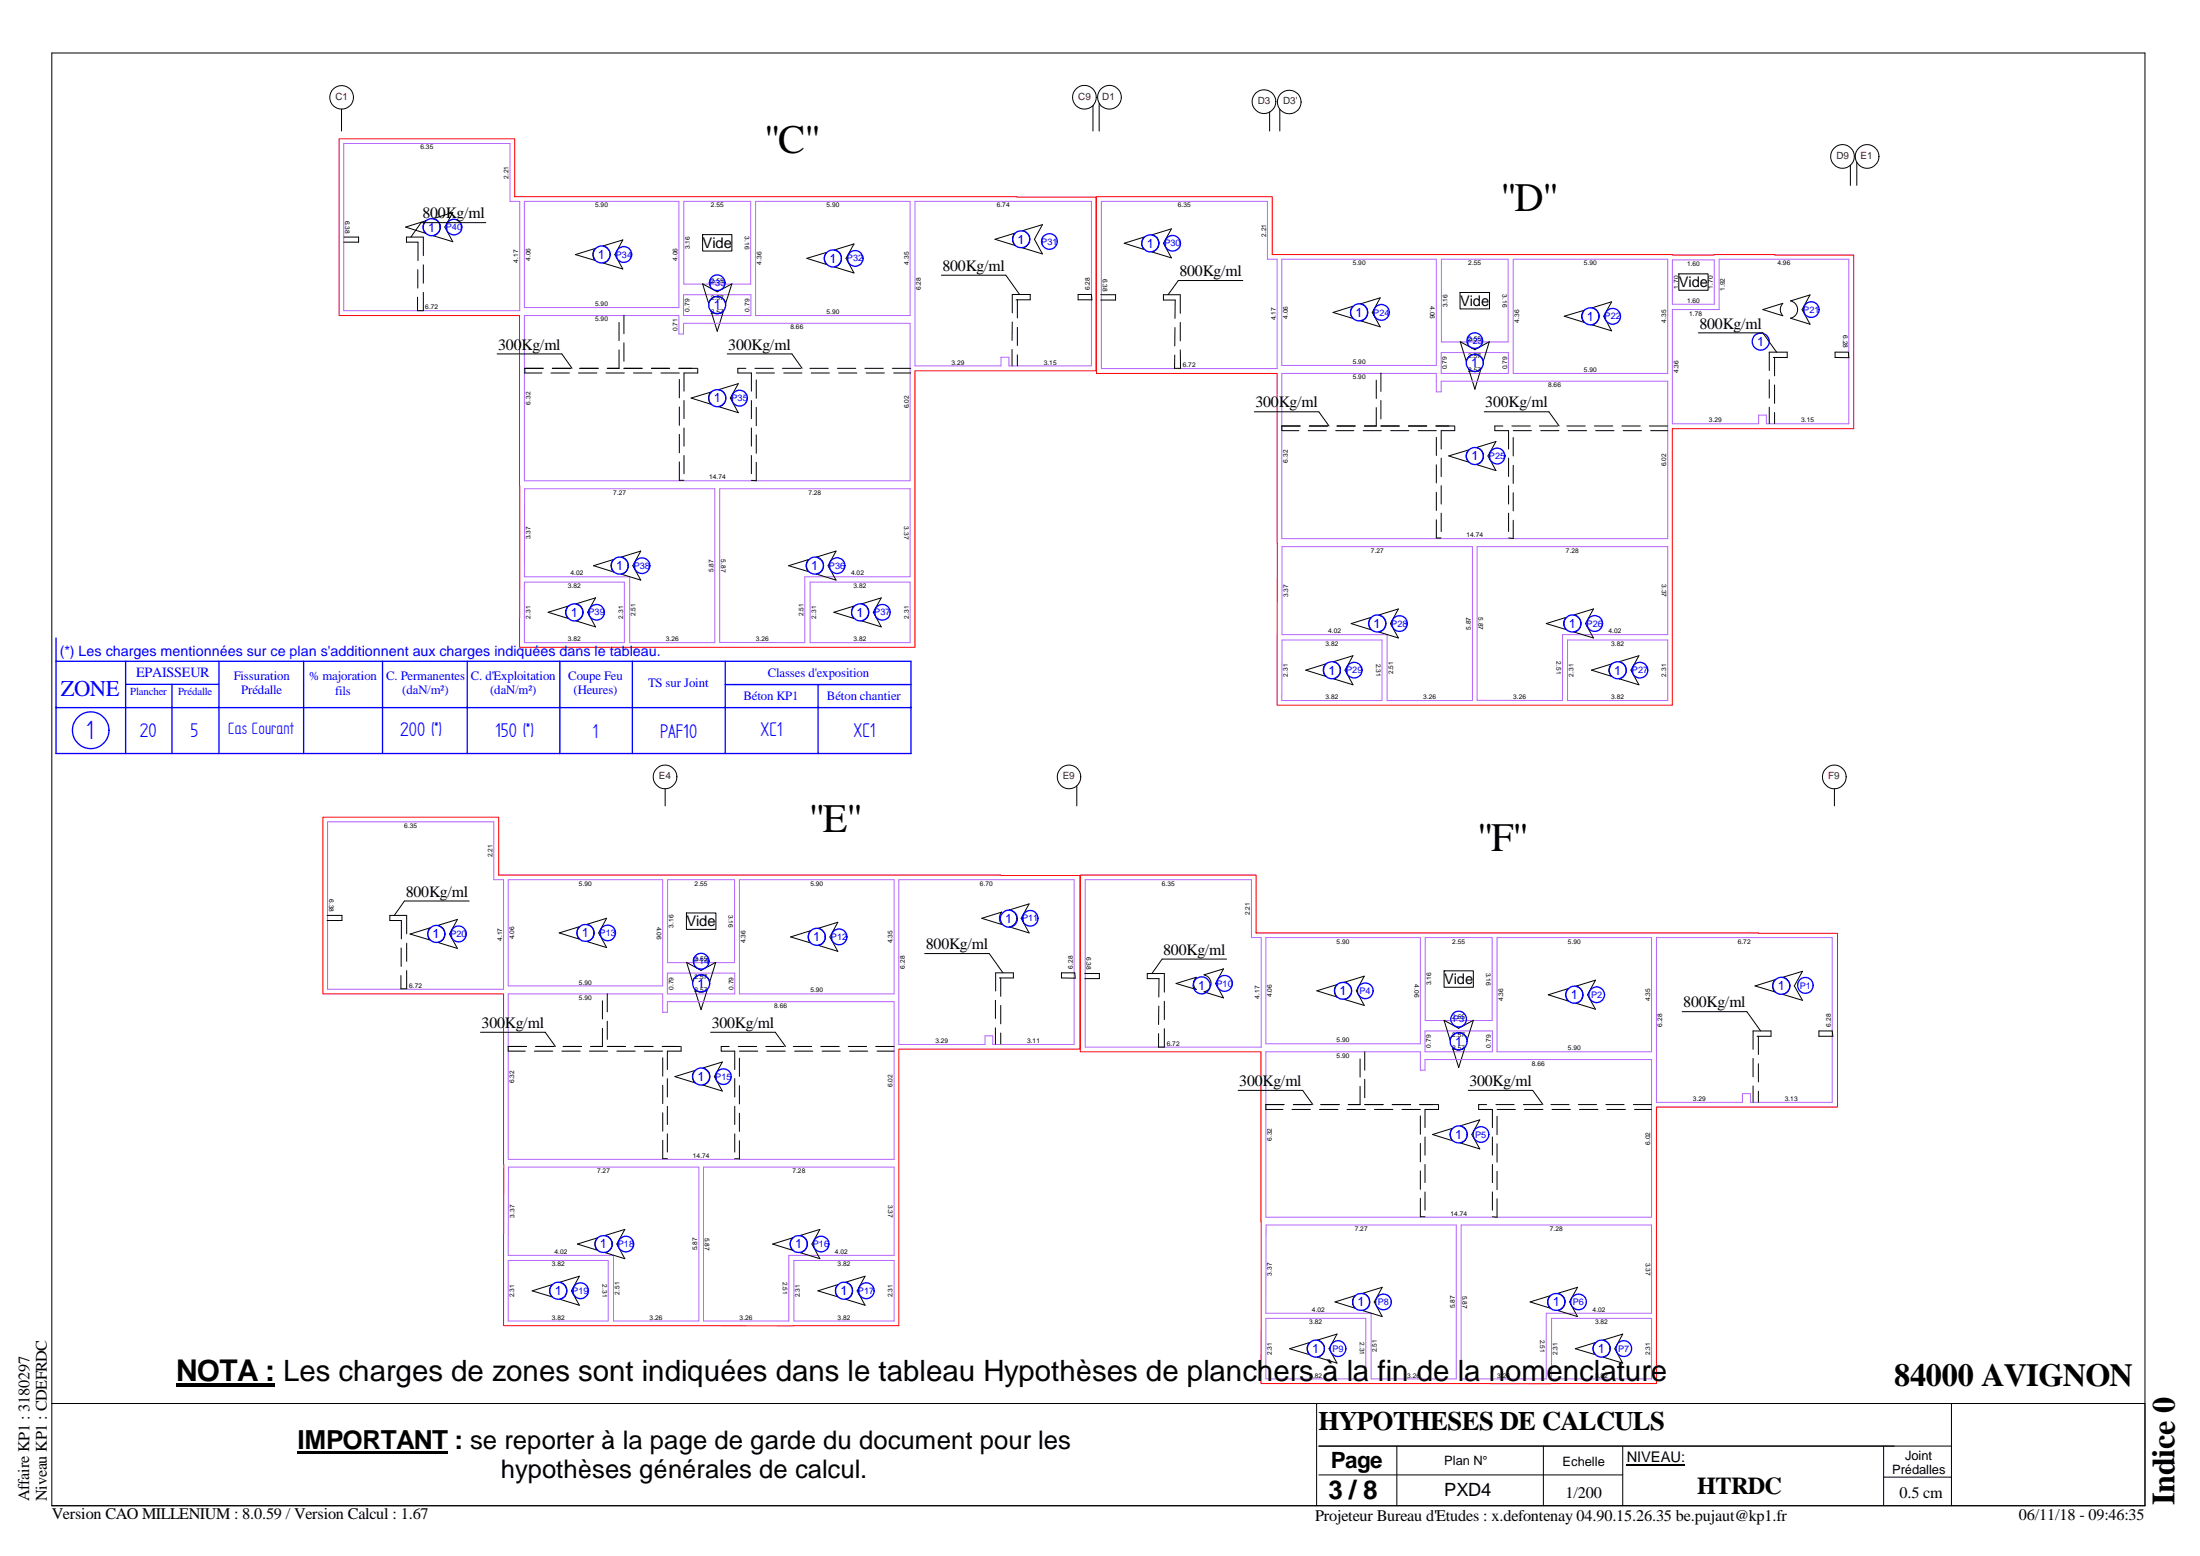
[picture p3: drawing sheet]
<svg xmlns="http://www.w3.org/2000/svg" width="420mm" height="297mm" viewBox="0 0 420 297" stroke-linecap="round" stroke-linejoin="round" font-family="sans-serif">
<path d="M64.8 26.5h33.5v11l111 .1v33.2h-34.6v52.8h-75.5v-63.4h-34.4zM209.4 37.5h33.6v11.1l111 .1v33.1h-34.6v52.8h-75.5v-63.3h-34.5zM61.7 156h33.5v11l111 .1v33.2h-34.5v52.8h-75.5v-63.4h-34.5zM206.3 167h33.6v11.1l111 .1v33.1h-34.6v52.8h-75.5v-63.3h-34.5z" fill="none" stroke="#f00" stroke-width=".19"/>
<g fill="none" stroke="#b464ff" stroke-width=".19">
<path d="M65.6 27.4h31.8v11h1.9v20.9h-33.7zM100.1 38.4h29.6v20.3h-29.6zM130.6 38.4h12.8v15.8h-12.8zM144.3 38.4h29.5v21.8h-29.5zM210.3 38.4h31.8v11.1h1.8v20.9h-33.6zM130.5 56.3h12.9v3.9h-12.9zM244.8 49.5h29.5v20.3h-29.5zM275.3 49.5h12.7v15.8h-12.7zM289 49.5h29.5v21.8h-29.5zM319.4 49.6h8v8.5h-8zM275.2 67.3h12.9v4h-12.9zM100.2 93.3h36.3v29.4h-16.2v-12.6h-20.2z"/>
<path d="M137.4 93.3h36.4v16.8h-20.1v12.6l-16.3-.1zM100.1 111.1h19.1v11.6h-19.1zM154.7 111.1h19.1v11.6h-19.1zM244.8 104.4h36.4v29.3h-16.3v-12.5h-20.1zM282.1 104.4h36.4v16.8h-20.1v12.5h-16.3zM244.8 122.2h19.1v11.5h-19.1zM299.4 122.2h19.1v11.5h-19.1zM62.6 156.9h31.7v11h1.9v20.9h-33.6zM97.1 167.9h29.5v20.3h-29.5zM127.5 167.9h12.8v15.9h-12.8zM141.2 167.9h29.6v21.8h-29.6zM207.3 167.9h31.7v11.1h1.9v20.9h-33.6z"/>
<path d="M241.8 179h29.5v20.3h-29.5zM272.2 179h12.8v15.8h-12.8zM285.9 179h29.5v21.8h-29.5zM316.3 179h33.6v31.4h-15.6v-1.6h-1.5v1.6h-16.5zM127.5 185.8h12.8v3.9h-12.8zM272.1 196.8h12.9v4h-12.9zM97.1 222.8h36.4v29.4h-16.3v-12.6h-20.1zM134.4 222.8h36.4v16.8h-20.1v12.6h-16.3zM241.8 233.8h36.3v29.4h-16.2v-12.5h-20.1zM279 233.8h36.4v16.9h-20.1v12.5h-16.3zM97.1 240.6h19.1v11.6h-19.1zM151.6 240.6h19.2v11.6h-19.2z"/>
<path d="M241.8 251.7h19v11.5h-19zM296.3 251.7h19.1v11.5h-19.1z"/>
</g>
<g fill="none" stroke="#000" stroke-width=".19">
<path d="M209.9 19.7v5.3M65.2 20.8v4.2M208.7 20.2v4.8M242.5 21.4v3.6M244.4 20.9v4.1M353.4 31.5v3.9M354.6 30.9v4.5M77.5 43.3l3.8-1.1a1.72 1.72 0 0 0 0 2.3zM82.8 41.7l3.7-1.1-1.5 2.7 1.5 2.8-3.7-1.1a1.66 1.66 0 0 0 1.3-1.6 1.66 1.66 0 0 0-1.3-1.7zM109.9 48.6l3.8-1.2a1.56 1.56 0 0 0 0 2.3zM115.2 46.9l3.7-1.1-1.5 2.8 1.5 2.8-3.7-1.2a1.65 1.65 0 0 0 1.4-1.6 1.65 1.65 0 0 0-1.4-1.7zM134.2 54.2l2.8 1.5 2.8-1.5-1.2 3.7a1.66 1.66 0 0 0-1.6-1.3 1.66 1.66 0 0 0-1.7 1.3z"/>
<path d="M135.8 59.4a1.61 1.61 0 0 0 2.4 0l-1.2 3.8zM154.1 49.3l3.8-1.1a1.66 1.66 0 0 0 0 2.3zM159.4 47.7l3.7-1.1-1.5 2.7 1.5 2.8-3.7-1.1a1.66 1.66 0 0 0 1.3-1.7 1.66 1.66 0 0 0-1.3-1.6zM214.7 46.4l3.8-1.1a1.72 1.72 0 0 0 0 2.3zM220 44.8l3.7-1.1-1.5 2.7 1.5 2.8-3.7-1.1a1.66 1.66 0 0 0 1.3-1.6 1.66 1.66 0 0 0-1.3-1.7zM254.6 59.6l3.8-1.1a1.66 1.66 0 0 0 0 2.3zM259.9 58l3.7-1.1-1.5 2.7 1.5 2.8-3.7-1.1a1.66 1.66 0 0 0 1.3-1.7 1.66 1.66 0 0 0-1.3-1.6zM304.1 58.8l3.7-1.2-1.5 2.8 1.5 2.8-3.7-1.2a1.66 1.66 0 0 0 1.3-1.6 1.66 1.66 0 0 0-1.3-1.6zM278.9 65.2l2.8 1.6 2.7-1.6-1.1 3.8a1.66 1.66 0 0 0-1.6-1.4 1.66 1.66 0 0 0-1.7 1.4zM280.5 70.4a1.56 1.56 0 0 0 2.3 0l-1.1 3.9zM298.7 60.4l3.9-1.2a1.56 1.56 0 0 0 0 2.4zM104.7 116.9l3.8-1.2a1.62 1.62 0 0 0 0 2.4z"/>
<path d="M110 115.3l3.7-1.2-1.5 2.8 1.5 2.8-3.7-1.2a1.66 1.66 0 0 0 1.4-1.6 1.66 1.66 0 0 0-1.4-1.6zM113.4 108l3.8-1.2a1.71 1.71 0 0 0 0 2.4zM118.6 106.3l3.8-1.1-1.5 2.8 1.5 2.7-3.8-1.1a1.66 1.66 0 0 0 1.4-1.6 1.66 1.66 0 0 0-1.4-1.7zM150.6 108l3.9-1.2a1.56 1.56 0 0 0 0 2.3zM155.9 106.3l3.8-1.1-1.6 2.8 1.6 2.7-3.8-1.1a1.66 1.66 0 0 0 1.4-1.6 1.66 1.66 0 0 0-1.4-1.7zM159.2 116.9l3.9-1.2a1.72 1.72 0 0 0 0 2.4zM164.6 115.3l3.7-1.2-1.5 2.8 1.5 2.8-3.7-1.2a1.66 1.66 0 0 0 1.3-1.6 1.66 1.66 0 0 0-1.3-1.6zM258.1 119l3.8-1.1a1.71 1.71 0 0 0 0 2.3zM263.3 117.4l3.8-1.2-1.6 2.8 1.6 2.8-3.8-1.2a1.66 1.66 0 0 0 1.4-1.6 1.66 1.66 0 0 0-1.4-1.6zM295.3 119l3.8-1.1a1.66 1.66 0 0 0 0 2.3zM300.6 117.4l3.7-1.2-1.5 2.8 1.5 2.8-3.7-1.2a1.66 1.66 0 0 0 1.4-1.6 1.66 1.66 0 0 0-1.4-1.6zM249.4 127.9l3.8-1.2a1.72 1.72 0 0 0 0 2.4z"/>
<path d="M254.7 126.3l3.7-1.1-1.5 2.7 1.5 2.8-3.7-1.1a1.66 1.66 0 0 0 1.3-1.6 1.66 1.66 0 0 0-1.3-1.7zM303.9 127.9l3.9-1.2a1.62 1.62 0 0 0 0 2.4zM309.2 126.3l3.8-1.1-1.5 2.7 1.5 2.8-3.8-1.1a1.66 1.66 0 0 0 1.4-1.6 1.66 1.66 0 0 0-1.4-1.7zM127 150.6v3.2M205.6 150v3.8M350.3 150.6v3.2M78.3 178.3l3.9-1.2a1.66 1.66 0 0 0 0 2.4zM83.6 176.7l3.8-1.2-1.6 2.8 1.6 2.8-3.8-1.2a1.66 1.66 0 0 0 1.4-1.6 1.66 1.66 0 0 0-1.4-1.6zM106.8 178.1l3.8-1.2a1.72 1.72 0 0 0 0 2.4zM112.1 176.4l3.8-1.1-1.6 2.8 1.6 2.8-3.8-1.2a1.68 1.68 0 0 0 1.4-1.6 1.68 1.68 0 0 0-1.4-1.7zM151 178.9l3.8-1.2a1.66 1.66 0 0 0 0 2.3zM156.3 177.2l3.7-1.1-1.5 2.8 1.5 2.7-3.7-1.1a1.66 1.66 0 0 0 1.3-1.7 1.66 1.66 0 0 0-1.3-1.6z"/>
<path d="M131.1 183.7l2.8 1.6 2.8-1.6-1.2 3.8a1.66 1.66 0 0 0-1.6-1.4 1.66 1.66 0 0 0-1.6 1.4zM132.7 188.9a1.72 1.72 0 0 0 2.4 0l-1.2 3.8zM224.6 187.7l3.9-1.1a1.56 1.56 0 0 0 0 2.3zM229.9 186.1l3.8-1.1-1.6 2.7 1.6 2.8-3.8-1.1a1.66 1.66 0 0 0 1.4-1.7 1.66 1.66 0 0 0-1.4-1.6zM251.5 189.1l3.8-1.1a1.62 1.62 0 0 0 0 2.3zM256.8 187.5l3.8-1.1-1.6 2.7 1.6 2.8-3.8-1.1a1.68 1.68 0 0 0 1.3-1.7 1.68 1.68 0 0 0-1.3-1.6zM275.8 194.8l2.8 1.5 2.8-1.5-1.2 3.7a1.66 1.66 0 0 0-1.6-1.4 1.66 1.66 0 0 0-1.7 1.4zM277.4 200a1.71 1.71 0 0 0 2.4 0l-1.2 3.8zM295.7 189.9l3.8-1.2a1.71 1.71 0 0 0 0 2.4zM301 188.3l3.7-1.2-1.5 2.8 1.5 2.8-3.7-1.2a1.66 1.66 0 0 0 1.3-1.6 1.66 1.66 0 0 0-1.3-1.6zM335.2 188.2l3.8-1.2a1.66 1.66 0 0 0 0 2.4zM340.5 186.6l3.7-1.2-1.5 2.8 1.5 2.8-3.7-1.2a1.66 1.66 0 0 0 1.3-1.6 1.66 1.66 0 0 0-1.3-1.6z"/>
<path d="M110.3 237.5l3.8-1.2a1.62 1.62 0 0 0 0 2.4zM115.6 235.8l3.7-1.1-1.5 2.8 1.5 2.8-3.7-1.2a1.68 1.68 0 0 0 1.4-1.6 1.68 1.68 0 0 0-1.4-1.7zM147.6 237.5l3.8-1.2a1.72 1.72 0 0 0 0 2.4zM152.9 235.8l3.7-1.1-1.5 2.8 1.5 2.8-3.7-1.2a1.68 1.68 0 0 0 1.3-1.6 1.68 1.68 0 0 0-1.3-1.7zM101.6 246.4l3.8-1.2a1.66 1.66 0 0 0 0 2.4zM106.9 244.8l3.7-1.2-1.5 2.8 1.5 2.8-3.7-1.2a1.66 1.66 0 0 0 1.4-1.6 1.66 1.66 0 0 0-1.4-1.6zM156.2 246.4l3.8-1.2a1.66 1.66 0 0 0 0 2.4zM161.5 244.8l3.7-1.2-1.5 2.8 1.5 2.8-3.7-1.2a1.66 1.66 0 0 0 1.3-1.6 1.66 1.66 0 0 0-1.3-1.6zM246.3 257.5l3.8-1.2a1.56 1.56 0 0 0 0 2.3zM251.6 255.8l3.7-1.1-1.5 2.8 1.5 2.7-3.7-1.1a1.66 1.66 0 0 0 1.4-1.6 1.66 1.66 0 0 0-1.4-1.7zM255 248.5l3.8-1.1a1.72 1.72 0 0 0 0 2.3zM260.3 246.9l3.7-1.2-1.5 2.8 1.5 2.8-3.7-1.1a1.68 1.68 0 0 0 1.3-1.7 1.68 1.68 0 0 0-1.3-1.6z"/>
<path d="M292.2 248.5l3.9-1.1a1.62 1.62 0 0 0 0 2.3zM297.5 246.9l3.8-1.2-1.5 2.8 1.5 2.8-3.8-1.1a1.68 1.68 0 0 0 1.4-1.7 1.68 1.68 0 0 0-1.4-1.6zM300.9 257.5l3.8-1.2a1.66 1.66 0 0 0 0 2.3zM306.2 255.8l3.7-1.1-1.5 2.8 1.5 2.7-3.7-1.1a1.66 1.66 0 0 0 1.3-1.6 1.66 1.66 0 0 0-1.3-1.7z"/>
<circle cx="65.3" cy="18.6" r="2.25"/>
<circle cx="207.1" cy="18.6" r="2.26"/>
<circle cx="211.9" cy="18.6" r="2.26"/>
<circle cx="241.4" cy="19.4" r="2.26"/>
<circle cx="246.2" cy="19.5" r="2.25"/>
<circle cx="351.9" cy="29.9" r="2.26"/>
<circle cx="356.6" cy="29.9" r="2.26"/>
<circle cx="127" cy="148.3" r="2.26"/>
<circle cx="204.1" cy="148.3" r="2.26"/>
<circle cx="350.3" cy="148.3" r="2.26"/>
</g>
<path d="M275.8 185.3h5.6v3.2h-5.6z" fill-rule="evenodd" fill="#fff"/>
<path d="M275.8 185.3h5.6v3.2h-5.6z" fill="none" stroke="#000" stroke-width=".19"/>
<path d="M131.1 174.3h5.6v3.1h-5.6z" fill-rule="evenodd" fill="#fff"/>
<path d="M131.1 174.3h5.6v3.1h-5.6z" fill="none" stroke="#000" stroke-width=".19"/>
<path d="M278.8 55.8h5.7v3.2h-5.7z" fill-rule="evenodd" fill="#fff"/>
<path d="M278.8 55.8h5.7v3.2h-5.7z" fill="none" stroke="#000" stroke-width=".19"/>
<path d="M134.2 44.8h5.6v3.1h-5.6z" fill-rule="evenodd" fill="#fff"/>
<path d="M134.2 44.8h5.6v3.1h-5.6z" fill="none" stroke="#000" stroke-width=".19"/>
<path d="M320.6 52.3h5.6v3.1h-5.6z" fill-rule="evenodd" fill="#fff"/>
<g fill="none" stroke="#000" stroke-width=".19">
<path d="M9.9 10.1h399.7v277.3h-399.7zM65.6 45.3h2.9v.9h-2.9M79.8 51.5v3.5M80.8 45.3h-3.2v.9h2.2v3.5M80.8 55.8v3.5h-1.1v-2.6M80.8 45.3v3.5M80.8 50.5v3.6M92.8 42.5h-12.4l-1.9 2.8M179.8 52.5h12.3l2.6 3.7M190 45.7l3.9-1.2a1.62 1.62 0 0 0 0 2.4zM194 57.2h2.8v-1h-3.5v3.5M194.3 57.2v3.5"/>
<path d="M195.3 44l3.8-1.1-1.5 2.8 1.5 2.8-3.8-1.2a1.68 1.68 0 0 0 1.4-1.6 1.68 1.68 0 0 0-1.4-1.7zM205.9 56.2h2.5l.1 1h-2.6zM210.2 56.3h2.9v1h-2.9M225.4 56.3h-3.2v1h2.2v3.5M225.4 56.3v3.5M237.4 53.6h-12.4l-1.9 2.7M320.6 52.3h5.6v3.1h-5.6zM336.7 59.1l3.8-1.2a1.72 1.72 0 0 0 0 2.4zM342 57.4l3.7-1.1-1.5 2.8 1.5 2.8-3.7-1.2a1.68 1.68 0 0 0 1.3-1.6 1.68 1.68 0 0 0-1.3-1.7zM94.9 67.6h12.4l2 2.7M103.7 70.3h-3.5v.9h3.3M105.2 71.2h3.5"/>
<path d="M105.5 70.3h3.5M110.5 71.2h3.5M110.7 70.3h3.5M115.7 71.2h3.5M118.2 66.8v3.5h-2.2M118.2 61.6v3.4M119.2 70.3h3.4M119.2 60.2v3.5M119.2 65.4v3.6M121 71.2h3.5M124.4 70.3h3.5M126.2 71.2h3.5"/>
<path d="M129.7 70.3h3.4M129.7 72.4v3.5M129.7 77.7v3.5M130.6 76.5v3.4M132 76l3.8-1.2a1.66 1.66 0 0 0 0 2.4zM133.3 70.3v.9h-2.7v3.5M137.3 74.4l3.7-1.2-1.5 2.8 1.5 2.8-3.7-1.2a1.66 1.66 0 0 0 1.3-1.6 1.66 1.66 0 0 0-1.3-1.6zM138.9 67.6h12.3l2 2.7M142.4 70.3h-1.5v.9h2.6v3.5M143.5 76.5v3.4M144.2 70.3h3.5M144.4 71.2h3.5"/>
<path d="M144.4 72.5v3.5M144.4 77.8v3.5M149.4 70.3h3.5M149.7 71.2h3.5M154.7 70.3h3.5M154.9 71.2h3.5M159.9 70.3h3.5M160.2 71.2h3.4M165.2 70.3h3.5M165.4 71.2h3.5M170.4 70.3h3.5M170.7 71.2h3.2"/>
<path d="M193.3 66.7v3.1M193.3 61.5v3.5M194.3 62.5v3.5M194.3 67.7v2.1M224.4 62.5v3.5M225.4 66.8l.1 3.5h-1.2l.1-2.5M225.4 61.6v3.5M239.6 78.6h12.3l1.9 2.7M262.8 77.8v3.5h-2.2M262.8 72.6v3.5M263.7 71.2v3.5M263.7 76.5v3.5"/>
<path d="M283.5 78.6h12.3l2 2.7M324.3 63.5h12.4l2.6 3.7M337.9 72.5v3.5M337.9 77.7v3.2M338.7 68.2h2.6v-1h-3.4v3.5M338.9 68.2v3.6M338.9 73.5v3.5M338.9 78.7v2.2M350.5 67.2h2.5l.1 1.1-2.6-.1zM129.7 88.2v3.5h.9M129.7 82.9v3.5M130.6 81.7v3.5"/>
<path d="M130.6 87v3.4M143.5 81.7v3.5M143.5 87v3.4M144.4 88.3v3.5l-.9-.1M144.4 83v3.5M248.3 81.3h-3.5v.9h3.3M249.8 82.2h3.5M250.1 81.3h3.5M255.1 82.2h3.5M255.3 81.3h3.5M260.3 82.2h3.5M263.7 81.3h3.5"/>
<path d="M265.6 82.2h3.5M269 81.3h3.5M270.8 82.2h3.5M274.2 81.3h3.5M274.3 99.2v3.5h.9M274.3 83.5v3.5M274.3 88.7v3.5M274.3 94v3.5M275.2 87.5v3.5M275.2 92.7v3.5M275.2 98v3.5M276.7 87l3.8-1.1a1.66 1.66 0 0 0 0 2.3z"/>
<path d="M277.8 81.3v.9h-2.6v3.5M282 85.4l3.7-1.1-1.5 2.7 1.5 2.8-3.7-1.1a1.66 1.66 0 0 0 1.3-1.6 1.66 1.66 0 0 0-1.3-1.7zM287 81.3h-1.5v.9h2.6v3.5M288.1 87.5v3.5M288.1 92.7v3.5M288.1 98v3.5M288.7 81.3h3.6M289 82.2h3.5M289 99.3v3.5l-.9-.1M289 83.5v3.5M289 88.8v3.5M289 94.1v3.4"/>
<path d="M294 81.3h3.5M294.2 82.2h3.5M299.2 81.3h3.6M299.5 82.2h3.5M304.5 81.3h3.5M304.7 82.2h3.6M309.7 81.3h3.6M310 82.2h3.5M315 81.3h3.5M315.2 82.2h3.3M62.5 174.8h2.8v.9h-2.8M77.7 174.8h-3.2v.9h2.2v3.5"/>
<path d="M77.7 174.8v3.5M89.6 172h-12.4l-1.9 2.8M187.5 175.3l3.8-1.2a1.72 1.72 0 0 0 0 2.4zM192.8 173.7l3.7-1.1-1.5 2.7 1.5 2.8-3.7-1.1a1.66 1.66 0 0 0 1.4-1.7 1.66 1.66 0 0 0-1.4-1.6zM76.6 181v3.5M77.7 185.3v3.5h-1.1v-2.6M77.7 180v3.5M91.8 197.1h12.3l2 2.7M100.6 199.8h-3.5v.9h3.2M102.3 199.8h3.5M107.6 199.8h3.5M115.1 196.3v3.5h-2.3"/>
<path d="M115.1 191.1v3.4M116 199.8h3.5M116 189.7v3.5M116 194.9v3.5M121.2 199.8h3.5M126.5 199.8h3.5M130.1 199.8v.9h-2.6v3.5M135.7 197.1h12.4l1.9 2.7M139.3 199.8h-1.6v.9h2.6v3.5M141 199.8h3.5M146.3 199.8h3.5M151.5 199.8h3.5"/>
<path d="M156.7 199.8h3.6M162 199.8h3.5M167.2 199.8h3.6M176.6 182h12.3l2.6 3.7M190.1 191v3.4M190.1 196.2v3.1M190.9 186.7h2.6v-1h-3.4v3.5M191.1 186.7v3.5M191.1 191.9v3.6M191.1 197.2v2.1M202.7 185.7h2.6v1h-2.6zM207.2 185.8h2.8v1h-2.8"/>
<path d="M221.3 192.1v3.5M222.4 185.8h-3.3v1h2.2v3.5M222.4 196.4v3.5h-1.1v-2.6M222.4 185.9v3.5M222.4 191.1v3.5M234.3 183.1h-12.4l-1.9 2.7M321.3 193.1h12.3l2.6 3.7M335.6 197.8h2.6v-1h-3.4v3.5M335.8 197.8v3.5M347.4 196.8h2.5l.1 1h-2.6zM102.1 200.7h3.5M107.3 200.7h3.5"/>
<path d="M112.6 200.7h3.5M117.8 200.7h3.5M123.1 200.7h3.5M126.6 217.7v3.5h.9M126.6 201.9v3.5M126.6 207.2v3.5M126.6 212.4v3.5M127.5 205.9v3.5M127.5 211.2v3.5M127.5 216.5v3.4M128.9 205.5l3.8-1.2a1.61 1.61 0 0 0 0 2.4zM134.2 203.9l3.8-1.2-1.6 2.8 1.6 2.8-3.8-1.2a1.66 1.66 0 0 0 1.4-1.6 1.66 1.66 0 0 0-1.4-1.6z"/>
<path d="M140.3 205.9v3.5M140.3 211.2v3.5M140.3 216.5v3.4M141.2 200.7h3.5M141.2 217.8v3.4h-.9M141.2 202v3.5M141.2 207.3v3.4M141.2 212.5v3.5M146.5 200.7h3.5M151.8 200.7h3.4M157 200.7h3.5M162.3 200.7h3.4"/>
<path d="M167.5 200.7h3.3M236.5 208.2h12.3l1.9 2.7M245.2 210.9h-3.4v.9h3.2M246.7 211.8h3.6M247 210.9h3.5M252 211.8h3.5M252.3 210.9h3.5M257.2 211.8h3.6M259.7 207.4v3.5h-2.2M259.7 202.1v3.5M260.6 210.9h3.5M260.6 200.8v3.5"/>
<path d="M260.6 206v3.5M262.5 211.8h3.5M265.9 210.9h3.5M267.7 211.8h3.6M271.1 210.9h3.5M271.3 213v3.5M271.3 218.3v3.5M272.1 217v3.5M273.6 216.6l3.8-1.2a1.71 1.71 0 0 0 0 2.4zM274.7 210.9v.9h-2.6v3.5M278.9 214.9l3.7-1.1-1.5 2.8 1.5 2.7-3.7-1.1a1.66 1.66 0 0 0 1.3-1.6 1.66 1.66 0 0 0-1.3-1.7zM280.4 208.2h12.3l2 2.7"/>
<path d="M283.9 210.9h-1.5v.9h2.6v3.5M285 217v3.5M285.7 210.9h3.5M285.9 211.8h3.5M285.9 213.1v3.5M285.9 218.4v3.5M290.9 210.9h3.5M291.2 211.8h3.5M296.2 210.9h3.5M296.4 211.8h3.5M301.4 210.9h3.5M301.7 211.8h3.5"/>
<path d="M306.7 210.9h3.5M306.9 211.8h3.5M311.9 210.9h3.5M312.2 211.8h3.2M334.8 202.1v3.5M334.8 207.3v3.1M335.8 203.1v3.4M335.8 208.3v2.1M271.3 228.8v3.5h.8M271.3 223.5v3.5M272.1 222.3v3.5M272.1 227.5v3.5"/>
<path d="M285 222.3v3.5M285 227.5v3.5M285.9 228.9v3.5l-.9-.1M285.9 223.6v3.5M9.9 267.9h242.3M251.4 267.9h158.2v19.5h-158.2zM251.9 276.1h120.8M266.8 276.1v11.3M294.8 276.1v11.3M309.9 276.1v11.3M359.7 276.1v11.3M372.7 267.9v19.5"/>
<path d="M251.9 281.6h58M359.7 282h13"/>
</g>
<path d="M174.7 38.4h33.7v31.4h-15.7v-1.6h-1.5v1.6h-16.5zM328.3 49.5h24.8v31.4h-15.8v-1.7h-1.4v1.7h-16.5v-21.8h8.9zM100.1 60.2h29.6v3.6h.8v-2.1h43.3v30.1h-73.7zM244.8 71.3h29.5v3.5h.9v-2h43.3v30h-73.7zM171.7 167.9h33.4v31.5h-15.5v-1.7h-1.5v1.7h-16.4zM97.1 189.7h29.5v3.6h.9v-2.1h43.3v30.1h-73.7zM241.8 200.8h29.5v3.5h.8v-2h43.3v30.1h-73.6z" fill="none" stroke="#b464ff" stroke-width=".19"/>
<g fill="none" stroke="#00f" stroke-width=".25">
<path d="M10.7 121.8v22h163.3v-17.6h-163.3M10.7 135.1h163.3M24 126.2v17.6M24 130.6h17.8M32.8 130.6v13.2M41.8 126.2v17.6M58 126.2v17.6M73.1 126.2v17.6M89.2 126.2v17.6M106.9 126.2v17.6M120.8 126.2v17.6M138.5 126.2v17.6"/>
<path d="M138.5 130.7h35.5M156.2 130.7v13.1"/>
<circle cx="82.4" cy="43.4" r="1.63"/>
<circle cx="86.7" cy="43.3" r="1.5"/>
<circle cx="114.9" cy="48.6" r="1.62"/>
<circle cx="119.1" cy="48.6" r="1.5"/>
<circle cx="137" cy="58.2" r="1.62"/>
<circle cx="137" cy="54" r="1.49"/>
<circle cx="159.1" cy="49.3" r="1.63"/>
<circle cx="163.3" cy="49.3" r="1.5"/>
<circle cx="195" cy="45.7" r="1.64"/>
<circle cx="200.4" cy="46.1" r="1.49"/>
<circle cx="219.7" cy="46.5" r="1.63"/>
<circle cx="224" cy="46.4" r="1.5"/>
<circle cx="259.6" cy="59.6" r="1.61"/>
<circle cx="263.8" cy="59.6" r="1.51"/>
<circle cx="345.9" cy="59.1" r="1.5"/>
<circle cx="137" cy="76" r="1.63"/>
<circle cx="141.2" cy="76" r="1.51"/>
<circle cx="281.7" cy="65" r="1.5"/>
<circle cx="281.7" cy="69.3" r="1.61"/>
<circle cx="303.7" cy="60.4" r="1.64"/>
<circle cx="308" cy="60.4" r="1.49"/>
<circle cx="336.3" cy="65.2" r="1.64"/>
<circle cx="281.7" cy="87.1" r="1.63"/>
<circle cx="285.9" cy="87.1" r="1.51"/>
<circle cx="109.7" cy="116.9" r="1.63"/>
<circle cx="113.9" cy="116.9" r="1.49"/>
<circle cx="118.3" cy="108" r="1.61"/>
<circle cx="122.6" cy="108" r="1.5"/>
<circle cx="155.6" cy="108" r="1.61"/>
<circle cx="159.9" cy="108" r="1.5"/>
<circle cx="164.3" cy="116.9" r="1.63"/>
<circle cx="168.5" cy="116.9" r="1.49"/>
<circle cx="263" cy="119" r="1.61"/>
<circle cx="267.3" cy="119" r="1.49"/>
<circle cx="300.3" cy="119" r="1.61"/>
<circle cx="304.5" cy="119" r="1.51"/>
<circle cx="17.3" cy="139.4" r="3.5"/>
<circle cx="254.4" cy="127.9" r="1.63"/>
<circle cx="258.6" cy="127.9" r="1.5"/>
<circle cx="309" cy="127.9" r="1.64"/>
<circle cx="313.2" cy="127.9" r="1.5"/>
<circle cx="83.3" cy="178.3" r="1.61"/>
<circle cx="87.6" cy="178.3" r="1.5"/>
<circle cx="111.8" cy="178.1" r="1.63"/>
<circle cx="116.1" cy="178.1" r="1.49"/>
<circle cx="156" cy="178.8" r="1.61"/>
<circle cx="160.2" cy="178.8" r="1.51"/>
<circle cx="192.7" cy="175.4" r="1.61"/>
<circle cx="196.7" cy="175.3" r="1.49"/>
<circle cx="133.9" cy="183.5" r="1.51"/>
<circle cx="133.9" cy="187.7" r="1.62"/>
<circle cx="229.5" cy="188.1" r="1.64"/>
<circle cx="233.9" cy="187.7" r="1.5"/>
<circle cx="256.5" cy="189.1" r="1.64"/>
<circle cx="260.7" cy="189.1" r="1.5"/>
<circle cx="278.6" cy="194.6" r="1.5"/>
<circle cx="278.6" cy="198.8" r="1.62"/>
<circle cx="300.7" cy="189.9" r="1.61"/>
<circle cx="304.9" cy="189.9" r="1.5"/>
<circle cx="340.2" cy="188.2" r="1.62"/>
<circle cx="344.8" cy="188.1" r="1.5"/>
<circle cx="133.9" cy="205.5" r="1.62"/>
<circle cx="138.2" cy="205.5" r="1.49"/>
<circle cx="278.6" cy="216.6" r="1.61"/>
<circle cx="282.8" cy="216.6" r="1.5"/>
<circle cx="115.3" cy="237.5" r="1.64"/>
<circle cx="119.5" cy="237.5" r="1.49"/>
<circle cx="152.5" cy="237.5" r="1.63"/>
<circle cx="156.8" cy="237.5" r="1.5"/>
<circle cx="106.6" cy="246.4" r="1.61"/>
<circle cx="110.9" cy="246.4" r="1.51"/>
<circle cx="161.2" cy="246.4" r="1.62"/>
<circle cx="165.4" cy="246.4" r="1.51"/>
<circle cx="251.3" cy="257.5" r="1.61"/>
<circle cx="255.5" cy="257.5" r="1.5"/>
<circle cx="259.9" cy="248.6" r="1.63"/>
<circle cx="264.2" cy="248.5" r="1.5"/>
<circle cx="297.2" cy="248.5" r="1.64"/>
<circle cx="301.5" cy="248.5" r="1.49"/>
<circle cx="305.9" cy="257.5" r="1.61"/>
<circle cx="310.1" cy="257.5" r="1.5"/>
</g>
<path d="M310.7 279.6h11.1" fill="none" stroke="#000" stroke-width=".21"/>
<path d="M14.7 14.9h.1M373.7 268.9h35.3v17.6h-35.3z" fill="none" stroke="#fff" stroke-width=".19"/>
<path d="M33.6 264.2h18.9v.6h-18.9zM56.8 277.1h28.7v.5h-28.7z" fill="#000"/>
<g font-size="7.7">
<text x="145.9" y="29.3">&quot;C&quot;</text>
<text x="286.5" y="40.3">&quot;D&quot;</text>
<text x="154.5" y="158.8">&quot;E&quot;</text>
<text x="282.1" y="162.4">&quot;F&quot;</text>
</g>
<g font-size="6.2">
<text x="361.7" y="264.5">84000 AVIGNON</text>
<text x="415.3" y="287.3" transform="rotate(-90 415.3 287.3)">Indice 0</text>
</g>
<text font-size="5.7" fill="#00f" x="16.5" y="141.1">1</text>
<text font-size="5.7" x="33.6" y="263.6">NOTA : Les charges de zones sont indiquées dans le tableau Hypothèses de planchers à la fin de la nomenclature</text>
<text font-size="5.1" x="251.8" y="273">HYPOTHESES DE CALCULS</text>
<g font-size="5">
<text x="56.8" y="276.6">IMPORTANT : se reporter à la page de garde du document pour les</text>
<text x="253.7" y="286.1">3 / 8</text>
</g>
<text font-size="4.9" x="95.7" y="282.2">hypothèses générales de calcul.</text>
<text font-size="4.6" x="324.1" y="285.2">HTRDC</text>
<g font-size="4.3" fill="#00f">
<text x="11.6" y="132.9">ZONE</text>
<text x="26.7" y="140.6">20</text>
<text x="36.4" y="140.6">5</text>
<text x="76.4" y="140.5">200 (*)</text>
<text x="94.6" y="140.6">150 (*)</text>
<text x="113.2" y="141">1</text>
<text x="126.1" y="140.8">PAF10</text>
<text x="145.2" y="140.6">XC1</text>
<text x="163" y="140.6">XC1</text>
</g>
<text font-size="4.3" x="254.2" y="280.2">Page</text>
<text font-size="3.6" fill="#00f" x="43.6" y="140.2">Cas Courant</text>
<text font-size="3.5" x="275.8" y="285.7">PXD4</text>
<g font-size="3.1">
<text x="5.6" y="286.5" transform="rotate(-90 5.6 286.5)">Affaire KP1 : 3180297</text>
<text x="8.9" y="286.5" transform="rotate(-90 8.9 286.5)">Niveau KP1 : CDEFRDC</text>
<text x="299" y="285.9">1/200</text>
<text x="362.7" y="285.9">0.5 cm</text>
<text x="9.9" y="290">Version CAO MILLENIUM : 8.0.59 / Version Calcul : 1.67</text>
<text x="251.2" y="290.4">Projeteur Bureau d'Etudes : x.defontenay 04.90.15.26.35 be.pujaut@kp1.fr</text>
<text x="385.6" y="290.2">06/11/18 - 09:46:35</text>
</g>
<g font-size="3">
<text x="80.7" y="41.7">800Kg/ml</text>
<text x="180" y="51.7">800Kg/ml</text>
<text x="225.2" y="52.7">800Kg/ml</text>
<text x="324.6" y="62.7">800Kg/ml</text>
<text x="95.2" y="66.8">300Kg/ml</text>
<text x="139.1" y="66.8">300Kg/ml</text>
<text x="239.8" y="77.8">300Kg/ml</text>
<text x="283.7" y="77.8">300Kg/ml</text>
<text x="77.5" y="171.2">800Kg/ml</text>
<text x="176.8" y="181.2">800Kg/ml</text>
<text x="222.2" y="182.3">800Kg/ml</text>
<text x="92" y="196.2">300Kg/ml</text>
<text x="135.9" y="196.2">300Kg/ml</text>
<text x="321.5" y="192.3">800Kg/ml</text>
<text x="236.7" y="207.3">300Kg/ml</text>
<text x="280.6" y="207.3">300Kg/ml</text>
</g>
<g font-size="2.8">
<text x="134.2" y="47.3">Vide</text>
<text x="278.8" y="58.3">Vide</text>
<text x="320.6" y="54.8">Vide</text>
<text x="131.1" y="176.8">Vide</text>
<text x="275.8" y="187.9">Vide</text>
<text x="310.7" y="279.2">NIVEAU:</text>
</g>
<g font-size="2.7" fill="#00f">
<text x="11.4" y="125.2">(*) Les charges mentionnées sur ce plan s'additionnent aux charges indiquées dans le tableau.</text>
<text x="26" y="129.2">EPAISSEUR</text>
</g>
<g font-size="2.5" fill="#00f">
<text x="81.8" y="44.2">1</text>
<text x="194.3" y="46.5">1</text>
<text x="219" y="47.3">1</text>
<text x="114.2" y="49.4">1</text>
<text x="158.4" y="50.2">1</text>
<text x="136.3" y="59.1">1</text>
<text x="258.9" y="60.5">1</text>
<text x="303.1" y="61.2">1</text>
<text x="281" y="70.1">1</text>
<text x="335.6" y="66">1</text>
<text x="136.3" y="76.8">1</text>
<text x="281" y="87.9">1</text>
<text x="117.7" y="108.8">1</text>
<text x="154.9" y="108.8">1</text>
<text x="109" y="117.7">1</text>
<text x="163.6" y="117.7">1</text>
<text x="262.3" y="119.9">1</text>
<text x="299.6" y="119.8">1</text>
<text x="253.7" y="128.8">1</text>
<text x="308.3" y="128.8">1</text>
<text x="82.6" y="179.1">1</text>
<text x="111.1" y="178.9">1</text>
<text x="155.3" y="179.7">1</text>
<text x="192" y="176.2">1</text>
<text x="133.2" y="188.6">1</text>
<text x="228.8" y="188.9">1</text>
<text x="255.8" y="190">1</text>
<text x="300" y="190.7">1</text>
<text x="339.5" y="189">1</text>
<text x="277.9" y="199.6">1</text>
<text x="133.2" y="206.4">1</text>
<text x="277.9" y="217.4">1</text>
<text x="114.6" y="238.3">1</text>
<text x="151.9" y="238.3">1</text>
<text x="105.9" y="247.2">1</text>
<text x="160.5" y="247.2">1</text>
<text x="259.3" y="249.4">1</text>
<text x="296.5" y="249.4">1</text>
<text x="250.6" y="258.3">1</text>
<text x="305.2" y="258.3">1</text>
</g>
<g font-size="2.5">
<text x="275.8" y="279.7">Plan N°</text>
<text x="298.4" y="279.8">Echelle</text>
<text x="361.3" y="281.4">Prédalles</text>
<text x="363.8" y="278.7">Joint</text>
</g>
<g font-size="2.4" fill="#00f">
<text x="44.7" y="129.9">Fissuration</text>
<text x="59" y="129.9">% majoration</text>
<text x="73.7" y="129.8">C. Permanentes</text>
<text x="89.9" y="129.8">C. d'Exploitation</text>
<text x="108.5" y="129.8">Coupe Feu</text>
<text x="123.8" y="131.1">TS sur Joint</text>
<text x="146.6" y="129.3">Classes d'exposition</text>
<text x="46.1" y="132.5">Prédalle</text>
<text x="64" y="132.6">fils</text>
<text x="76.8" y="132.5">(daN/m²)</text>
<text x="93.6" y="132.5">(daN/m²)</text>
<text x="109.5" y="132.5">(Heures)</text>
<text x="142" y="133.6">Béton KP1</text>
<text x="157.9" y="133.6">Béton chantier</text>
</g>
<g font-size="2.1" fill="#00f">
<text x="24.9" y="132.7">Plancher</text>
<text x="34" y="132.7">Prédalle</text>
</g>
<g font-size="1.9" fill="#800000">
<text x="64.1" y="19">C1</text>
<text x="205.9" y="19">C9</text>
<text x="210.5" y="19">D1</text>
<text x="240.2" y="19.9">D3</text>
<text x="245.1" y="19.9">D3'</text>
<text x="350.7" y="30.4">D9</text>
<text x="355.3" y="30.4">E1</text>
<text x="125.8" y="148.8">E4</text>
<text x="203" y="148.8">E9</text>
<text x="349.2" y="148.8">F9</text>
</g>
<g font-size="1.7" fill="#00f">
<text x="85.1" y="43.9">P40</text>
<text x="198.9" y="46.7">P31</text>
<text x="222.4" y="47">P30</text>
<text x="117.6" y="49.2">P34</text>
<text x="161.7" y="49.9">P32</text>
<text x="135.4" y="54.6">P33</text>
<text x="344.4" y="59.7">P21</text>
<text x="262.2" y="60.2">P24</text>
<text x="280.1" y="65.6">P23</text>
<text x="306.4" y="61">P22</text>
<text x="139.7" y="76.6">P35</text>
<text x="284.3" y="87.7">P25</text>
<text x="121" y="108.6">P38</text>
<text x="158.3" y="108.6">P36</text>
<text x="112.4" y="117.5">P39</text>
<text x="167" y="117.5">P37</text>
<text x="265.7" y="119.6">P28</text>
<text x="303" y="119.6">P26</text>
<text x="257.1" y="128.5">P29</text>
<text x="311.6" y="128.5">P27</text>
<text x="86" y="178.9">P20</text>
<text x="114.5" y="178.7">P13</text>
<text x="158.7" y="179.5">P12</text>
<text x="195.2" y="175.9">P11</text>
<text x="132.3" y="184.1">P14</text>
<text x="232.3" y="188.3">P10</text>
<text x="259.7" y="189.7">P4</text>
<text x="303.9" y="190.5">P2</text>
<text x="343.7" y="188.7">P1</text>
<text x="277.5" y="195.2">P3</text>
<text x="136.6" y="206.1">P15</text>
<text x="281.8" y="217.2">P5</text>
<text x="118" y="238.1">P18</text>
<text x="155.2" y="238.1">P16</text>
<text x="109.3" y="247">P19</text>
<text x="163.9" y="247">P17</text>
<text x="263.1" y="249.1">P8</text>
<text x="300.4" y="249.1">P6</text>
<text x="254.5" y="258.1">P9</text>
<text x="309.1" y="258.1">P7</text>
</g>
<g font-size="1.3">
<text x="80.3" y="28.5">6.35</text>
<text x="97.1" y="34.2" transform="rotate(-90 97.1 34.2)">2.21</text>
<text x="113.7" y="39.6">5.90</text>
<text x="135.8" y="39.6">2.55</text>
<text x="157.8" y="39.6">5.90</text>
<text x="190.4" y="39.6">6.74</text>
<text x="224.9" y="39.6">6.35</text>
<text x="65.9" y="42.1" transform="rotate(90 65.9 42.1)">6.38</text>
<text x="131.7" y="47.6" transform="rotate(-90 131.7 47.6)">3.16</text>
<text x="142.2" y="45.1" transform="rotate(90 142.2 45.1)">3.16</text>
<text x="241.8" y="45.2" transform="rotate(-90 241.8 45.2)">2.21</text>
<text x="99" y="50.1" transform="rotate(-90 99 50.1)">4.17</text>
<text x="101.3" y="49.8" transform="rotate(-90 101.3 49.8)">4.06</text>
<text x="129.4" y="49.8" transform="rotate(-90 129.4 49.8)">4.06</text>
<text x="135.8" y="54">2.55</text>
<text x="145.4" y="50.5" transform="rotate(-90 145.4 50.5)">4.36</text>
<text x="173.6" y="50.5" transform="rotate(-90 173.6 50.5)">4.35</text>
<text x="210.6" y="53.2" transform="rotate(90 210.6 53.2)">6.38</text>
<text x="258.3" y="50.6">5.90</text>
<text x="280.4" y="50.6">2.55</text>
<text x="302.5" y="50.6">5.90</text>
<text x="322.2" y="50.7">1.60</text>
<text x="339.5" y="50.6">4.96</text>
<text x="81.2" y="59.1">6.72</text>
<text x="113.7" y="58.5">5.90</text>
<text x="131.7" y="59.5" transform="rotate(-90 131.7 59.5)">0.79</text>
<text x="135.8" y="59.9">2.57</text>
<text x="135.8" y="57.4">2.57</text>
<text x="143.1" y="59.5" transform="rotate(-90 143.1 59.5)">0.79</text>
<text x="157.8" y="59.9">5.90</text>
<text x="175.8" y="55.4" transform="rotate(-90 175.8 55.4)">6.28</text>
<text x="208.1" y="55.4" transform="rotate(-90 208.1 55.4)">6.28</text>
<text x="273.2" y="58.4" transform="rotate(90 273.2 58.4)">4.06</text>
<text x="276.4" y="58.6" transform="rotate(-90 276.4 58.6)">3.16</text>
<text x="286.9" y="56.2" transform="rotate(90 286.9 56.2)">3.16</text>
<text x="320.5" y="55.1" transform="rotate(-90 320.5 55.1)">1.70</text>
<text x="322.2" y="57.8">1.60</text>
<text x="327.1" y="55.1" transform="rotate(-90 327.1 55.1)">1.70</text>
<text x="329.4" y="55.5" transform="rotate(-90 329.4 55.5)">1.92</text>
<text x="113.7" y="61.3">5.90</text>
<text x="129.4" y="63.2" transform="rotate(-90 129.4 63.2)">0.71</text>
<text x="150.9" y="62.9">8.66</text>
<text x="243.7" y="61.2" transform="rotate(-90 243.7 61.2)">4.17</text>
<text x="245.9" y="60.9" transform="rotate(-90 245.9 60.9)">4.06</text>
<text x="280.4" y="65">2.55</text>
<text x="290.1" y="61.6" transform="rotate(-90 290.1 61.6)">4.36</text>
<text x="318.2" y="61.6" transform="rotate(-90 318.2 61.6)">4.35</text>
<text x="322.6" y="60.2">1.78</text>
<text x="352" y="64" transform="rotate(90 352 64)">6.28</text>
<text x="181.7" y="69.6">3.29</text>
<text x="199.3" y="69.6">3.15</text>
<text x="225.9" y="70.1">6.72</text>
<text x="258.3" y="69.5">5.90</text>
<text x="276.3" y="70.5" transform="rotate(-90 276.3 70.5)">0.79</text>
<text x="280.4" y="71">2.57</text>
<text x="280.4" y="68.4">2.57</text>
<text x="287.8" y="70.5" transform="rotate(-90 287.8 70.5)">0.79</text>
<text x="302.5" y="71">5.90</text>
<text x="320.5" y="71.2" transform="rotate(-90 320.5 71.2)">4.36</text>
<text x="101.3" y="77.3" transform="rotate(-90 101.3 77.3)">6.32</text>
<text x="173.6" y="78" transform="rotate(-90 173.6 78)">6.02</text>
<text x="258.3" y="72.4">5.90</text>
<text x="295.6" y="73.9">8.66</text>
<text x="326.4" y="80.6">3.29</text>
<text x="344" y="80.6">3.15</text>
<text x="245.9" y="88.3" transform="rotate(-90 245.9 88.3)">6.32</text>
<text x="318.2" y="89" transform="rotate(-90 318.2 89)">6.02</text>
<text x="117.1" y="94.4">7.27</text>
<text x="135.4" y="91.5">14.74</text>
<text x="154.4" y="94.4">7.28</text>
<text x="172.7" y="100.5" transform="rotate(90 172.7 100.5)">3.37</text>
<text x="101.3" y="103" transform="rotate(-90 101.3 103)">3.37</text>
<text x="137.7" y="106.8" transform="rotate(90 137.7 106.8)">5.87</text>
<text x="261.8" y="105.5">7.27</text>
<text x="280.1" y="102.6">14.74</text>
<text x="299.1" y="105.5">7.28</text>
<text x="108.4" y="112.3">3.82</text>
<text x="109" y="109.9">4.02</text>
<text x="136.3" y="109.2" transform="rotate(-90 136.3 109.2)">5.87</text>
<text x="162.5" y="109.9">4.02</text>
<text x="163" y="112.3">3.82</text>
<text x="317.4" y="111.5" transform="rotate(90 317.4 111.5)">3.37</text>
<text x="101.3" y="118.1" transform="rotate(-90 101.3 118.1)">2.31</text>
<text x="119" y="118.1" transform="rotate(-90 119 118.1)">2.31</text>
<text x="121.4" y="117.6" transform="rotate(-90 121.4 117.6)">2.51</text>
<text x="153.4" y="117.6" transform="rotate(-90 153.4 117.6)">2.51</text>
<text x="155.9" y="118.1" transform="rotate(-90 155.9 118.1)">2.31</text>
<text x="173.6" y="118.1" transform="rotate(-90 173.6 118.1)">2.31</text>
<text x="246" y="114" transform="rotate(-90 246 114)">3.37</text>
<text x="282.4" y="117.8" transform="rotate(90 282.4 117.8)">5.87</text>
<text x="108.4" y="122.4">3.82</text>
<text x="127.2" y="122.4">3.26</text>
<text x="144.3" y="122.4">3.26</text>
<text x="163" y="122.4">3.82</text>
<text x="253.1" y="123.3">3.82</text>
<text x="253.6" y="120.9">4.02</text>
<text x="280.9" y="120.3" transform="rotate(-90 280.9 120.3)">5.87</text>
<text x="307.2" y="120.9">4.02</text>
<text x="307.7" y="123.3">3.82</text>
<text x="245.9" y="129.2" transform="rotate(-90 245.9 129.2)">2.31</text>
<text x="262.8" y="126.7" transform="rotate(90 262.8 126.7)">2.31</text>
<text x="266.1" y="128.7" transform="rotate(-90 266.1 128.7)">2.51</text>
<text x="297.3" y="126.2" transform="rotate(90 297.3 126.2)">2.51</text>
<text x="300.5" y="129.2" transform="rotate(-90 300.5 129.2)">2.31</text>
<text x="318.2" y="129.2" transform="rotate(-90 318.2 129.2)">2.31</text>
<text x="253.1" y="133.4">3.82</text>
<text x="271.8" y="133.4">3.26</text>
<text x="289" y="133.4">3.26</text>
<text x="307.7" y="133.4">3.82</text>
<text x="77.2" y="158">6.35</text>
<text x="94.1" y="163.7" transform="rotate(-90 94.1 163.7)">2.21</text>
<text x="62.9" y="171.6" transform="rotate(90 62.9 171.6)">6.38</text>
<text x="110.6" y="169.1">5.90</text>
<text x="132.7" y="169.1">2.55</text>
<text x="154.8" y="169.1">5.90</text>
<text x="187.1" y="169.1">6.70</text>
<text x="221.9" y="169.1">6.35</text>
<text x="95.9" y="179.6" transform="rotate(-90 95.9 179.6)">4.17</text>
<text x="98.2" y="179.3" transform="rotate(-90 98.2 179.3)">4.06</text>
<text x="125.4" y="176.9" transform="rotate(90 125.4 176.9)">4.06</text>
<text x="128.6" y="177.1" transform="rotate(-90 128.6 177.1)">3.16</text>
<text x="139.1" y="174.6" transform="rotate(90 139.1 174.6)">3.16</text>
<text x="238.7" y="174.7" transform="rotate(-90 238.7 174.7)">2.21</text>
<text x="132.7" y="183.5">2.55</text>
<text x="142.4" y="180.1" transform="rotate(-90 142.4 180.1)">4.36</text>
<text x="170.5" y="180.1" transform="rotate(-90 170.5 180.1)">4.35</text>
<text x="172.8" y="184.9" transform="rotate(-90 172.8 184.9)">6.28</text>
<text x="204.9" y="184.9" transform="rotate(-90 204.9 184.9)">6.28</text>
<text x="207.5" y="182.7" transform="rotate(90 207.5 182.7)">6.38</text>
<text x="255.3" y="180.1">5.90</text>
<text x="277.4" y="180.1">2.55</text>
<text x="283.8" y="185.7" transform="rotate(90 283.8 185.7)">3.16</text>
<text x="299.5" y="180.1">5.90</text>
<text x="331.9" y="180.1">6.72</text>
<text x="78.1" y="188.6">6.72</text>
<text x="110.6" y="188">5.90</text>
<text x="110.6" y="190.9">5.90</text>
<text x="128.6" y="189" transform="rotate(-90 128.6 189)">0.79</text>
<text x="132.7" y="189.4">2.57</text>
<text x="132.7" y="186.9">2.57</text>
<text x="140.1" y="189" transform="rotate(-90 140.1 189)">0.79</text>
<text x="154.8" y="189.4">5.90</text>
<text x="240.6" y="190.7" transform="rotate(-90 240.6 190.7)">4.17</text>
<text x="242.9" y="190.4" transform="rotate(-90 242.9 190.4)">4.06</text>
<text x="270.1" y="187.9" transform="rotate(90 270.1 187.9)">4.06</text>
<text x="273.3" y="188.1" transform="rotate(-90 273.3 188.1)">3.16</text>
<text x="287.1" y="191.1" transform="rotate(-90 287.1 191.1)">4.36</text>
<text x="315.2" y="191.1" transform="rotate(-90 315.2 191.1)">4.35</text>
<text x="147.9" y="192.4">8.66</text>
<text x="277.4" y="194.5">2.55</text>
<text x="277.4" y="198">2.57</text>
<text x="317.4" y="196" transform="rotate(-90 317.4 196)">6.28</text>
<text x="349.7" y="196" transform="rotate(-90 349.7 196)">6.28</text>
<text x="178.6" y="199.1">3.29</text>
<text x="196.2" y="199.1">3.11</text>
<text x="222.8" y="199.6">6.72</text>
<text x="255.3" y="199">5.90</text>
<text x="255.3" y="201.9">5.90</text>
<text x="273.3" y="200" transform="rotate(-90 273.3 200)">0.79</text>
<text x="277.4" y="200.5">2.57</text>
<text x="284.7" y="200" transform="rotate(-90 284.7 200)">0.79</text>
<text x="292.6" y="203.4">8.66</text>
<text x="299.5" y="200.5">5.90</text>
<text x="98.2" y="206.8" transform="rotate(-90 98.2 206.8)">6.32</text>
<text x="170.5" y="207.5" transform="rotate(-90 170.5 207.5)">6.02</text>
<text x="323.3" y="210.1">3.29</text>
<text x="340.9" y="210.1">3.13</text>
<text x="132.3" y="221">14.74</text>
<text x="242.9" y="217.8" transform="rotate(-90 242.9 217.8)">6.32</text>
<text x="315.2" y="218.6" transform="rotate(-90 315.2 218.6)">6.02</text>
<text x="114" y="223.9">7.27</text>
<text x="151.3" y="223.9">7.28</text>
<text x="98.2" y="232.5" transform="rotate(-90 98.2 232.5)">3.37</text>
<text x="169.6" y="230" transform="rotate(90 169.6 230)">3.37</text>
<text x="277" y="232.1">14.74</text>
<text x="105.9" y="239.4">4.02</text>
<text x="133.2" y="238.7" transform="rotate(-90 133.2 238.7)">5.87</text>
<text x="134.6" y="236.3" transform="rotate(90 134.6 236.3)">5.87</text>
<text x="159.5" y="239.4">4.02</text>
<text x="258.7" y="235">7.27</text>
<text x="296" y="235">7.28</text>
<text x="105.4" y="241.8">3.82</text>
<text x="115.1" y="245.2" transform="rotate(90 115.1 245.2)">2.31</text>
<text x="149.5" y="244.7" transform="rotate(90 149.5 244.7)">2.51</text>
<text x="160" y="241.8">3.82</text>
<text x="242.9" y="243.5" transform="rotate(-90 242.9 243.5)">3.37</text>
<text x="314.3" y="241" transform="rotate(90 314.3 241)">3.37</text>
<text x="98.2" y="247.6" transform="rotate(-90 98.2 247.6)">2.31</text>
<text x="105.4" y="251.9">3.82</text>
<text x="118.3" y="247.1" transform="rotate(-90 118.3 247.1)">2.51</text>
<text x="124.1" y="251.9">3.26</text>
<text x="141.3" y="251.9">3.26</text>
<text x="152.8" y="247.6" transform="rotate(-90 152.8 247.6)">2.31</text>
<text x="160" y="251.9">3.82</text>
<text x="170.5" y="247.6" transform="rotate(-90 170.5 247.6)">2.31</text>
<text x="250.6" y="250.4">4.02</text>
<text x="277.9" y="249.8" transform="rotate(-90 277.9 249.8)">5.87</text>
<text x="279.3" y="247.3" transform="rotate(90 279.3 247.3)">5.87</text>
<text x="304.2" y="250.4">4.02</text>
<text x="250.1" y="252.8">3.82</text>
<text x="259.7" y="256.2" transform="rotate(90 259.7 256.2)">2.31</text>
<text x="294.2" y="255.7" transform="rotate(90 294.2 255.7)">2.51</text>
<text x="304.6" y="252.8">3.82</text>
<text x="242.9" y="258.7" transform="rotate(-90 242.9 258.7)">2.31</text>
<text x="250.1" y="263">3.82</text>
<text x="263" y="258.2" transform="rotate(-90 263 258.2)">2.51</text>
<text x="268.8" y="263">3.26</text>
<text x="286" y="263">3.26</text>
<text x="297.5" y="258.7" transform="rotate(-90 297.5 258.7)">2.31</text>
<text x="304.6" y="263">3.82</text>
<text x="315.2" y="258.7" transform="rotate(-90 315.2 258.7)">2.31</text>
</g>
</svg>
